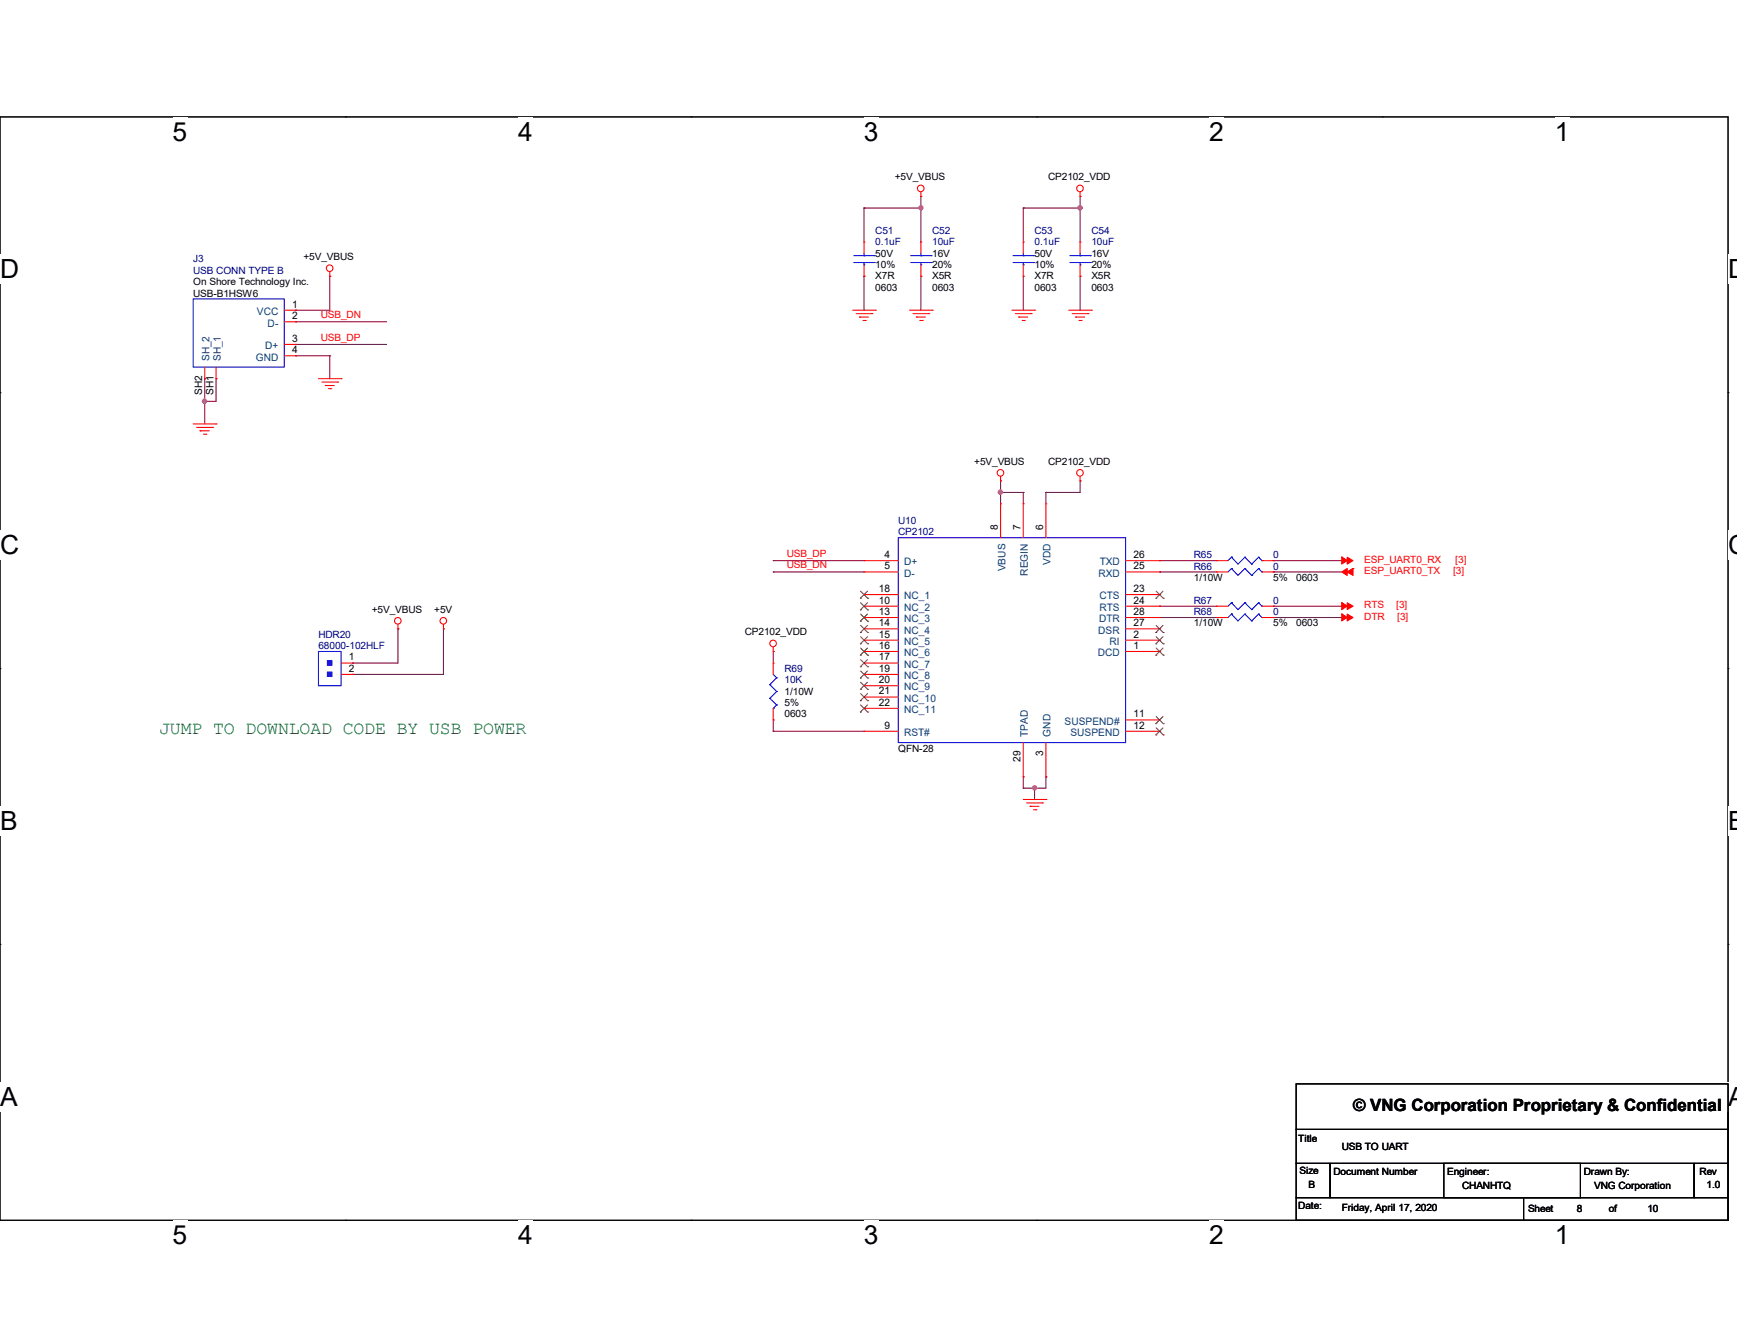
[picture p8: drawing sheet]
<svg xmlns="http://www.w3.org/2000/svg" width="279mm" height="216mm" viewBox="0 0 279 216" stroke-linecap="round" stroke-linejoin="round" font-family="sans-serif">
<path d="M0 18.8h278v177.4h-278z" fill="none" stroke="#000" stroke-width=".17"/>
<g fill="#fff">
<path d="M27.8 18.8h2.3v4.7h-2.3z"/>
<path d="M27.8 196.2h2.3v4.7h-2.3z"/>
</g>
<path d="M55.6 18.8h.1M55.6 196.2h.1" fill="none" stroke="#000" stroke-width=".17"/>
<g fill="#fff">
<path d="M83.4 18.8h2.3v4.7h-2.3z"/>
<path d="M83.4 196.2h2.3v4.7h-2.3z"/>
</g>
<path d="M111.2 18.8h.1M111.2 196.2h.1" fill="none" stroke="#000" stroke-width=".17"/>
<g fill="#fff">
<path d="M138.9 18.8h2.4v4.7h-2.4z"/>
<path d="M138.9 196.2h2.4v4.7h-2.4z"/>
</g>
<path d="M166.8 18.8h.1M166.8 196.2h.1" fill="none" stroke="#000" stroke-width=".17"/>
<g fill="#fff">
<path d="M194.5 18.8h2.4v4.7h-2.4z"/>
<path d="M194.5 196.2h2.4v4.7h-2.4z"/>
</g>
<path d="M222.3 18.8h.1M222.3 196.2h.1" fill="none" stroke="#000" stroke-width=".17"/>
<g fill="#fff">
<path d="M250.1 18.8h2.4v4.7h-2.4z"/>
<path d="M250.1 196.2h2.4v4.7h-2.4z"/>
<path d="M0 40.9h3v4.8h-3z"/>
<path d="M278 40.9h1.4v4.8h-1.4z"/>
<path d="M0 85.3h3v4.7h-3z"/>
<path d="M278 85.3h1.4v4.7h-1.4z"/>
</g>
<path d="M0 63.1h.1M278 63.1h.1" fill="none" stroke="#000" stroke-width=".17"/>
<g fill="#fff">
<path d="M0 129.6h2.8v4.8h-2.8z"/>
<path d="M278 129.6h1.4v4.8h-1.4z"/>
</g>
<path d="M0 107.5h.1M278 107.5h.1" fill="none" stroke="#000" stroke-width=".17"/>
<g fill="#fff">
<path d="M0 173.9h2.8v4.8h-2.8z"/>
<path d="M277.9 173.9h1.5v4.8h-1.5z"/>
</g>
<path d="M0 151.8h.1M278 151.8h.1M208.5 174.2h69.5v7.4h-69.5zM208.5 181.6h69.5v5.4h-69.5zM208.5 187h5.5v5.5h-5.5zM208.5 192.5h36.6v3.7h-36.6zM214 187h58.5v5.5h-58.5zM232.2 187h22v5.5h-22zM245.1 192.5h32.9v3.7h-32.9zM272.5 187h5.5v5.5h-5.5z" fill="none" stroke="#000" stroke-width=".17"/>
<g fill="none" stroke="#800040" stroke-width=".17">
<path d="M139 33.4h.1M139 33.4v5.5M139 33.4h9.1M148.1 31.6h.1M148.1 33.4h.1M148.1 31.6v7.3M164.6 33.4h.1M164.6 33.4v5.5M164.6 33.4h9.1M173.7 31.6h.1M173.7 33.4h.1M173.7 31.6v7.3"/>
<path d="M47.5 51.7h.1M47.5 55.4h.1M47.5 49.9h.1M47.5 57.2h.1M47.5 51.7h14.7M47.5 55.4h14.7M47.5 57.2h5.5M53 44.4h.1M53 57.2h.1M53 44.4v5.5h-5.5M53 57.2v3.7M139 44.4h.1"/>
<path d="M139 44.4v5.5M148.1 44.4h.1M148.1 44.4v5.5M164.6 44.4h.1M164.6 44.4v5.5M173.7 44.4h.1M173.7 44.4v5.5M32.9 60.9h.1M32.9 64.5h.1M32.9 60.9v7.3M34.8 60.9h.1M34.8 60.9v3.6h-1.9"/>
<path d="M161 77.3h.1M161 79.2h.1M161 77.3v3.7M161 79.2h3.6M164.6 79.2h.1M164.6 79.2v1.8M168.2 79.2h.1M168.2 79.2v1.8M173.7 77.3h.1M173.7 77.3v1.9h-5.5M124.4 91.9h.1M124.4 90.1h.1"/>
<path d="M124.4 91.9h14.6M124.4 90.1h14.6M186.5 91.9h.1M186.5 90.1h.1M186.5 97.5h.1M186.5 99.3h.1M186.5 91.9h9.2M186.5 90.1h9.2M186.5 97.5h9.2M186.5 99.3h9.2M204.8 91.9h.1M204.8 90.1h.1"/>
<path d="M204.8 97.5h.1M204.8 99.3h.1M204.8 91.9h11M204.8 90.1h11M204.8 97.5h11M204.8 99.3h11M56.7 106.6h.1M56.7 108.4h.1M64 101.1h.1M64 101.1v5.5h-7.3M71.3 101.1h.1M71.3 101.1v7.3h-14.6"/>
<path d="M124.4 115.7h.1M124.4 117.6h.1M124.4 104.7h.1M124.4 104.7v1.9M124.4 115.7v1.9M124.4 117.6h14.6M164.6 126.7h.1M164.6 124.9h.1M164.6 124.9v1.8M166.4 126.7h.1M166.4 126.7v1.8M168.2 124.9h.1"/>
<path d="M168.2 124.9v1.8h-3.6"/>
</g>
<g fill="#f0f" stroke="#f0f" stroke-width=".17">
<circle cx="166.4" cy="126.7" r=".34"/>
<circle cx="148.1" cy="33.4" r=".34"/>
<circle cx="173.7" cy="33.4" r=".35"/>
<circle cx="160.9" cy="79.1" r=".34"/>
<circle cx="32.9" cy="64.5" r=".34"/>
</g>
<g fill="none" stroke="#f00" stroke-width=".17">
<path d="M139 38.9h.1M139 38.9v1.8M148.1 31.6h.1M148.1 38.9h.1M148.1 30.9v.7M148.1 38.9v1.8M164.6 38.9h.1M164.6 38.9v1.8M173.7 31.6h.1M173.7 38.9h.1M173.7 30.9v.7M173.7 38.9v1.8"/>
<path d="M32.9 59v1.9M34.8 59v1.9M45.7 49.9h1.8M45.7 51.7h1.8M45.7 55.4h1.8M45.7 57.2h1.8M47.5 49.9h.1M47.5 51.7h.1M47.5 55.4h.1M47.5 57.2h.1M53 44.4h.1M53 43.7v.7"/>
<path d="M137.2 49.9h3.6M137.7 50.4h2.6M138.3 51h.1M138.3 51h1.4M138.8 51.5h.4M139 44.4h.1M139 42.6v1.8M139.2 51.5h.1M140.3 50.4h.1M140.8 49.9h.1M146.3 49.9h3.6M146.9 50.4h2.5"/>
<path d="M147.4 51h.1M147.4 51h1.4M148 51.5h.3M148.1 44.4h.1M148.1 42.6v1.8M148.3 51.5h.1M149.4 50.4h.1M149.9 49.9h.1M162.8 49.9h3.6M163.3 50.4h2.6M163.9 51h.1M163.9 51h1.4"/>
<path d="M164.4 51.5h.4M164.6 44.4h.1M164.6 42.6v1.8M164.8 51.5h.1M165.9 50.4h.1M166.4 49.9h.1M171.9 49.9h3.7M172.5 50.4h2.5M173 51h.1M173 51h1.5M173.6 51.5h.3M173.7 44.4h.1"/>
<path d="M173.7 42.6v1.8M173.9 51.5h.1M175 50.4h.1M175.6 49.9h.1M31.1 68.2h3.7M31.6 68.7h2.6M32.2 69.3h.1M32.2 69.3h1.5M32.7 69.8h.4M32.9 60.9h.1M33.1 69.8h.1M34.2 68.7h.1"/>
<path d="M34.8 68.2h.1M34.8 60.9h.1M51.2 60.9h3.7M51.8 61.4h2.5M52.3 62h.1M52.3 62h1.5M52.8 62.5h.4M53.2 62.5h.1M54.3 61.4h.1M54.9 60.9h.1M161 77.3h.1M161 76.6v.7"/>
<path d="M173.7 77.3h.1M173.7 76.6v.7M139 95.6h.1M139 90.1h.1M139 91.9h.1M139 97.5h.1M139 99.3h.1M139 97.5h5.5M139 90.1h5.5M139 95.6h5.5M139 91.9h5.5M139 99.3h5.5"/>
<path d="M161 81h.1M161 81v5.4M164.6 81h.1M164.6 81v5.4M168.2 81h.1M168.2 81v5.4M181.1 97.5h5.4M181.1 90.1h5.4M181.1 95.6h5.4M181.1 91.9h5.4M181.1 99.3h5.4M186.5 90.1h.1"/>
<path d="M186.5 91.9h.1M186.5 95.6h.1M186.5 97.5h.1M186.5 99.3h.1M195.7 97.5h.1M195.7 90.1h.1M195.7 91.9h.1M195.7 99.3h.1M195.7 97.5h1.8M195.7 90.1h1.8M195.7 91.9h1.8M195.7 99.3h1.8"/>
<path d="M203 97.5h1.8M203 90.1h1.8M203 91.9h1.8M203 99.3h1.8M204.8 97.5h.1M204.8 90.1h.1M204.8 91.9h.1M204.8 99.3h.1M215.8 89.6h.1M215.8 98.7h.1M215.8 96.9h.1M215.8 89.6l.9 .5"/>
<path d="M215.8 98.7l.9 .6M215.8 96.9l.9 .6M217.6 91.4h.1M217.6 91.4l-.9 .5M54.9 106.6h1.8M54.9 108.4h1.8M56.7 106.6h.1M56.7 108.4h.1M64 101.1h.1M64 100.4v.7M71.3 101.1h.1M71.3 100.4v.7"/>
<path d="M124.4 104.7h.1M124.4 106.6h.1M124.4 115.7h.1M124.4 104v.7M124.4 106.6v1.8M124.4 113.9v1.8M139 117.6h.1M139 101.1h.1M139 102.9h.1M139 104.7h.1M139 106.6h.1M139 108.4h.1"/>
<path d="M139 110.2h.1M139 112.1h.1M139 113.9h.1M139 106.6h5.5M139 108.4h5.5M139 117.6h5.5M139 101.1h5.5M139 104.7h5.5M139 102.9h5.5M139 110.2h5.5M139 112.1h5.5M139 113.9h5.5"/>
<path d="M164.6 119.4v5.5M168.2 119.4v5.5M181.1 117.6h5.4M181.1 101.1h5.4M181.1 104.7h5.4M181.1 102.9h5.4M181.1 115.7h5.4M186.5 101.1h.1M186.5 104.7h.1M186.5 102.9h.1M186.5 117.6h.1M186.5 115.7h.1"/>
<path d="M164.6 124.9h.1M164.6 128.5h3.6M165.1 129.1h2.6M165.7 129.6h.1M165.7 129.6h1.4M166.2 130.2h.4M166.6 130.2h.1M167.7 129.1h.1M168.2 128.5h.1M168.2 124.9h.1"/>
<circle cx="148.1" cy="30.3" r=".53"/>
<circle cx="173.7" cy="30.3" r=".53"/>
<circle cx="53" cy="43.1" r=".53"/>
<circle cx="160.9" cy="76" r=".53"/>
<circle cx="173.7" cy="76" r=".53"/>
<circle cx="64" cy="99.8" r=".53"/>
<circle cx="71.3" cy="99.8" r=".53"/>
<circle cx="124.4" cy="103.4" r=".53"/>
</g>
<g fill="#f00" stroke="#f00" stroke-width=".17">
<path d="M215.8 91.9l.9-.5v1.1z" fill-rule="evenodd"/>
<path d="M216.7 91.9l.9-.5v1.1z" fill-rule="evenodd"/>
<path d="M216.7 89.6l.9 .5-.9 .6z" fill-rule="evenodd"/>
<path d="M215.8 89.6l.9 .5-.9 .6z" fill-rule="evenodd"/>
<path d="M216.7 98.7l.9 .6-.9 .5z" fill-rule="evenodd"/>
<path d="M215.8 98.7l.9 .6-.9 .5z" fill-rule="evenodd"/>
<path d="M216.7 96.9l.9 .6-.9 .5z" fill-rule="evenodd"/>
<path d="M215.8 96.9l.9 .6-.9 .5z" fill-rule="evenodd"/>
</g>
<g fill="#00f" stroke="#00f" stroke-width=".17">
<path d="M52.7 106.2h.7v.7h-.7z" fill-rule="evenodd"/>
<path d="M52.7 108h.7v.8h-.7z" fill-rule="evenodd"/>
</g>
<g fill="none" stroke="#00f" stroke-width=".17">
<path d="M31.1 48h14.6v11h-14.6zM137.3 42.2h3.3M137.3 41.1h3.3M139 41.1h.1M139 42.6h.1M139 40.7v.4M139 42.2v.4M140.6 42.2h.1M140.6 41.1h.1M146.5 42.2h3.3M146.5 41.1h3.3M148.1 41.1h.1"/>
<path d="M148.1 42.6h.1M148.1 40.7v.4M148.1 42.2v.4M149.8 42.2h.1M149.8 41.1h.1M162.9 42.2h3.3M162.9 41.1h3.3M164.6 41.1h.1M164.6 42.6h.1M164.6 40.7v.4M164.6 42.2v.4M166.2 42.2h.1"/>
<path d="M166.2 41.1h.1M172.1 42.2h3.3M172.1 41.1h3.3M173.7 41.1h.1M173.7 42.6h.1M173.7 40.7v.4M173.7 42.2v.4M175.4 42.2h.1M175.4 41.1h.1M144.5 86.4h36.6v33h-36.6zM198.1 96.9h.1M198.1 89.6h.1"/>
<path d="M198.1 91.4h.1M198.1 98.7h.1M198.1 96.9l-.6 .6M198.1 96.9l1 1.1 1.1-1.1M198.1 89.6l-.6 .5M198.1 89.6l1 1.1 1.1-1.1M198.1 91.4l-.6 .5M198.1 91.4l1 1.1 1.1-1.1M198.1 98.7l-.6 .6M198.1 98.7l1 1.1 1.1-1.1M200.2 96.9h.1M200.2 89.6h.1"/>
<path d="M200.2 91.4h.1M200.2 98.7h.1M200.2 96.9l1.1 1.1M200.2 89.6l1.1 1.1M200.2 91.4l1.1 1.1M200.2 98.7l1.1 1.1M201.3 98h.1M201.3 90.7h.1M201.3 92.5h.1M201.3 99.8h.1M202.4 96.9h.1M202.4 89.6h.1"/>
<path d="M202.4 91.4h.1M202.4 98.7h.1M202.4 96.9l-1.1 1.1M202.4 96.9l.6 .6M202.4 89.6l-1.1 1.1M202.4 89.6l.6 .5M202.4 91.4l-1.1 1.1M202.4 91.4l.6 .5M202.4 98.7l-1.1 1.1M202.4 98.7l.6 .6M203 97.5h.1M203 90.1h.1"/>
<path d="M203 91.9h.1M203 99.3h.1M51.2 104.7h3.7v5.5h-3.7zM123.8 110.1h.1M123.8 112.3h.1M123.8 110.1l1.1 1.1M123.8 112.3l1.1 1M124.4 113.9h.1M124.4 108.4l.5 .6M124.9 109h.1M124.9 111.2h.1M124.9 113.3h.1"/>
<path d="M124.9 109l-1.1 1.1M124.9 111.2l-1.1 1.1M124.9 113.3l-.5 .6"/>
</g>
<g fill="none" stroke="#804000" stroke-width=".16">
<path d="M138.4 96.2h.1M138.4 98h.1M138.4 99.9h.1M138.4 95l1.2 1.2M138.4 96.9l1.2 1.1M138.4 98.7l1.2 1.2M139.5 95l-1.1 1.2M139.5 96.9l-1.1 1.1M139.5 98.7l-1.1 1.2M139.6 96.2h.1M139.6 98h.1M139.6 99.9h.1"/>
<path d="M185.9 96.2h.1M186 95l1.1 1.2M187.1 95l-1.2 1.2M187.1 96.2h.1M138.4 101.7h.1M138.4 103.5h.1M138.4 105.3h.1M138.4 107.2h.1M138.4 109h.1M138.4 110.8h.1M138.4 112.6h.1M138.4 114.5h.1"/>
<path d="M138.4 100.5l1.2 1.2M138.4 102.4l1.2 1.1M138.4 104.2l1.2 1.1M138.4 106l1.2 1.2M138.4 107.9l1.2 1.1M138.4 109.7l1.2 1.1M138.4 111.5l1.2 1.1M138.4 113.3l1.2 1.2M139.5 100.5l-1.1 1.2M139.5 102.4l-1.1 1.1M139.5 104.2l-1.1 1.1M139.5 106l-1.1 1.2"/>
<path d="M139.5 107.9l-1.1 1.1M139.5 109.7l-1.1 1.1M139.5 111.5l-1.1 1.1M139.5 113.3l-1.1 1.2M139.6 101.7h.1M139.6 103.5h.1M139.6 105.3h.1M139.6 107.2h.1M139.6 109h.1M139.6 110.8h.1M139.6 112.6h.1M139.6 114.5h.1"/>
<path d="M185.9 101.7h.1M185.9 105.3h.1M185.9 103.5h.1M185.9 118.2h.1M185.9 116.3h.1M186 100.5l1.1 1.2M186 104.2l1.1 1.1M186 102.4l1.1 1.1M186 117l1.1 1.2M186 115.2l1.1 1.1M187.1 100.5l-1.2 1.2M187.1 104.2l-1.2 1.1"/>
<path d="M187.1 102.4l-1.2 1.1M187.1 117l-1.2 1.2M187.1 115.2l-1.2 1.1M187.1 101.7h.1M187.1 105.3h.1M187.1 103.5h.1M187.1 118.2h.1M187.1 116.3h.1"/>
</g>
<g font-size="4.2">
<text x="27.8" y="22.6">5</text>
<text x="83.4" y="22.6">4</text>
<text x="138.9" y="22.6">3</text>
<text x="194.5" y="22.6">2</text>
<text x="250.1" y="22.6">1</text>
<text x="0" y="44.7">D</text>
<text x="278" y="44.7">D</text>
<text x="0" y="89.1">C</text>
<text x="278" y="89.1">C</text>
<text x="0" y="133.4">B</text>
<text x="278" y="133.4">B</text>
<text x="0" y="177.8">A</text>
<text x="278" y="177.8">A</text>
<text x="27.8" y="200">5</text>
<text x="83.4" y="200">4</text>
<text x="138.9" y="200">3</text>
<text x="194.5" y="200">2</text>
<text x="250.1" y="200">1</text>
</g>
<text font-size="2.9" fill="#008000" x="25.6" y="118.1">JUMP TO DOWNLOAD CODE BY USB POWER</text>
<text font-size="2.7" x="217.6" y="178.6">© VNG Corporation Proprietary &amp; Confidential</text>
<g font-size="1.7" fill="#004080">
<text x="41.3" y="50.6">VCC</text>
<text x="43.1" y="52.5">D-</text>
<text x="33.7" y="58.1" transform="rotate(-90 33.7 58.1)">SH_2</text>
<text x="35.5" y="58.1" transform="rotate(-90 35.5 58.1)">SH_1</text>
<text x="41.1" y="58">GND</text>
<text x="42.6" y="56.1">D+</text>
<text x="145.4" y="90.9">D+</text>
<text x="145.4" y="92.7">D-</text>
<text x="161.7" y="91.9" transform="rotate(-90 161.7 91.9)">VBUS</text>
<text x="165.4" y="92.6" transform="rotate(-90 165.4 92.6)">REGIN</text>
<text x="169" y="90.8" transform="rotate(-90 169 90.8)">VDD</text>
<text x="176.7" y="92.7">RXD</text>
<text x="176.9" y="90.9">TXD</text>
<text x="145.4" y="96.4">NC_1</text>
<text x="145.4" y="98.2">NC_2</text>
<text x="145.4" y="100">NC_3</text>
<text x="145.4" y="101.9">NC_4</text>
<text x="176.7" y="101.9">DSR</text>
<text x="176.8" y="100">DTR</text>
<text x="176.9" y="96.4">CTS</text>
<text x="176.9" y="98.2">RTS</text>
<text x="145.4" y="103.7">NC_5</text>
<text x="145.4" y="105.5">NC_6</text>
<text x="145.4" y="107.4">NC_7</text>
<text x="176.6" y="105.5">DCD</text>
<text x="178.5" y="103.7">RI</text>
<text x="145.4" y="109.2">NC_8</text>
<text x="145.4" y="111">NC_9</text>
<text x="145.4" y="112.8">NC_10</text>
<text x="145.4" y="118.3">RST#</text>
<text x="145.4" y="114.6">NC_11</text>
<text x="165.4" y="118.4" transform="rotate(-90 165.4 118.4)">TPAD</text>
<text x="169" y="118.4" transform="rotate(-90 169 118.4)">GND</text>
<text x="171.2" y="116.5">SUSPEND#</text>
<text x="172.2" y="118.3">SUSPEND</text>
</g>
<g font-size="1.7">
<text x="47" y="49.4">1</text>
<text x="47" y="51.3">2</text>
<text x="47" y="54.9">3</text>
<text x="47" y="56.8">4</text>
<text x="32.5" y="63.5" transform="rotate(-90 32.5 63.5)">SH2</text>
<text x="34.3" y="63.5" transform="rotate(-90 34.3 63.5)">SH1</text>
<text x="142.3" y="89.7">4</text>
<text x="160.5" y="85.2" transform="rotate(-90 160.5 85.2)">8</text>
<text x="164.2" y="85.2" transform="rotate(-90 164.2 85.2)">7</text>
<text x="167.8" y="85.2" transform="rotate(-90 167.8 85.2)">6</text>
<text x="182.3" y="89.7">26</text>
<text x="141.3" y="95.2">18</text>
<text x="142.3" y="91.5">5</text>
<text x="182.3" y="91.5">25</text>
<text x="182.3" y="95.2">23</text>
<text x="141.3" y="97">10</text>
<text x="141.3" y="98.8">13</text>
<text x="141.3" y="100.7">14</text>
<text x="182.3" y="97">24</text>
<text x="182.3" y="100.7">27</text>
<text x="182.3" y="98.8">28</text>
<text x="56.1" y="106.2">1</text>
<text x="56.1" y="108">2</text>
<text x="141.3" y="102.5">15</text>
<text x="141.3" y="104.3">16</text>
<text x="141.3" y="106.2">17</text>
<text x="141.3" y="108">19</text>
<text x="182.3" y="104.3">1</text>
<text x="182.3" y="102.5">2</text>
<text x="141.3" y="109.8">20</text>
<text x="141.3" y="111.6">21</text>
<text x="141.3" y="113.5">22</text>
<text x="142.3" y="117.1">9</text>
<text x="182.3" y="117.1">12</text>
<text x="182.3" y="115.3">11</text>
<text x="164.2" y="122.4" transform="rotate(-90 164.2 122.4)">29</text>
<text x="167.8" y="121.5" transform="rotate(-90 167.8 121.5)">3</text>
</g>
<g font-size="1.6">
<text x="143.9" y="29">+5V_VBUS</text>
<text x="168.6" y="29">CP2102_VDD</text>
<text x="48.8" y="41.8">+5V_VBUS</text>
<text x="140.8" y="41.3">50V</text>
<text x="149.9" y="41.3">16V</text>
<text x="166.4" y="41.3">50V</text>
<text x="175.6" y="41.3">16V</text>
<text x="31.1" y="47.7">USB-B1HSW6</text>
<text x="31.1" y="45.8">On Shore Technology Inc.</text>
<text x="140.8" y="44.9">X7R</text>
<text x="140.8" y="43.1">10%</text>
<text x="140.8" y="46.7">0603</text>
<text x="149.9" y="44.9">X5R</text>
<text x="149.9" y="43.1">20%</text>
<text x="149.9" y="46.7">0603</text>
<text x="166.4" y="44.9">X7R</text>
<text x="166.4" y="43.1">10%</text>
<text x="166.4" y="46.7">0603</text>
<text x="175.6" y="44.9">X5R</text>
<text x="175.6" y="43.1">20%</text>
<text x="175.6" y="46.7">0603</text>
<text x="156.7" y="74.7">+5V_VBUS</text>
<text x="168.6" y="74.7">CP2102_VDD</text>
<text x="192" y="93.4">1/10W</text>
<text x="204.8" y="93.4">5%</text>
<text x="208.5" y="93.4">0603</text>
<text x="59.8" y="98.5">+5V_VBUS</text>
<text x="69.8" y="98.5">+5V</text>
<text x="192" y="100.7">1/10W</text>
<text x="204.8" y="100.7">5%</text>
<text x="208.5" y="100.7">0603</text>
<text x="119.8" y="102.2">CP2102_VDD</text>
<text x="126.2" y="111.7">1/10W</text>
<text x="126.2" y="113.5">5%</text>
<text x="126.2" y="115.3">0603</text>
<text x="144.5" y="120.8">QFN-28</text>
<text x="208.8" y="183.6">Title</text>
<text x="215.8" y="184.8">USB TO UART</text>
<text x="209" y="188.7">Size</text>
<text x="210.5" y="191.1">B</text>
<text x="214.5" y="188.9">Document Number</text>
<text x="232.8" y="188.9">Engineer:</text>
<text x="235.2" y="191.2">CHANHTQ</text>
<text x="254.8" y="188.9">Drawn By:</text>
<text x="256.4" y="191.2">VNG Corporation</text>
<text x="273.4" y="188.9">Rev</text>
<text x="274.5" y="191.1">1.0</text>
<text x="208.8" y="194.4">Date:</text>
<text x="215.8" y="194.7">Friday, April 17, 2020</text>
<text x="245.8" y="194.9">Sheet</text>
<text x="253.7" y="194.9">8</text>
<text x="258.8" y="194.9">of</text>
<text x="265" y="194.9">10</text>
</g>
<g font-size="1.6" fill="#000080">
<text x="140.8" y="37.6">C51</text>
<text x="140.8" y="39.5">0.1uF</text>
<text x="149.9" y="37.6">C52</text>
<text x="149.9" y="39.5">10uF</text>
<text x="166.4" y="37.6">C53</text>
<text x="166.4" y="39.5">0.1uF</text>
<text x="175.6" y="37.6">C54</text>
<text x="175.6" y="39.5">10uF</text>
<text x="31.1" y="42.2">J3</text>
<text x="31.1" y="44">USB CONN TYPE B</text>
<text x="144.5" y="84.2">U10</text>
<text x="144.5" y="86.1">CP2102</text>
<text x="192" y="89.7">R65</text>
<text x="204.8" y="89.7">0</text>
<text x="192" y="91.6">R66</text>
<text x="204.8" y="91.6">0</text>
<text x="192" y="97">R67</text>
<text x="192" y="98.9">R68</text>
<text x="204.8" y="97">0</text>
<text x="204.8" y="98.9">0</text>
<text x="51.2" y="102.5">HDR20</text>
<text x="51.2" y="104.4">68000-102HLF</text>
<text x="126.2" y="108">R69</text>
<text x="126.2" y="109.9">10K</text>
</g>
<g font-size="1.6" fill="#f00">
<text x="51.6" y="51.1">USB_DN</text>
<text x="51.6" y="54.8">USB_DP</text>
<text x="126.6" y="89.5">USB_DP</text>
<text x="126.6" y="91.4">USB_DN</text>
<text x="219.5" y="92.3">ESP_UART0_TX</text>
<text x="219.5" y="90.5">ESP_UART0_RX</text>
<text x="233.7" y="92.3">[3]</text>
<text x="234.1" y="90.5">[3]</text>
<text x="219.5" y="99.6">DTR</text>
<text x="219.5" y="97.8">RTS</text>
<text x="224.6" y="97.8">[3]</text>
<text x="224.8" y="99.6">[3]</text>
</g>
</svg>
